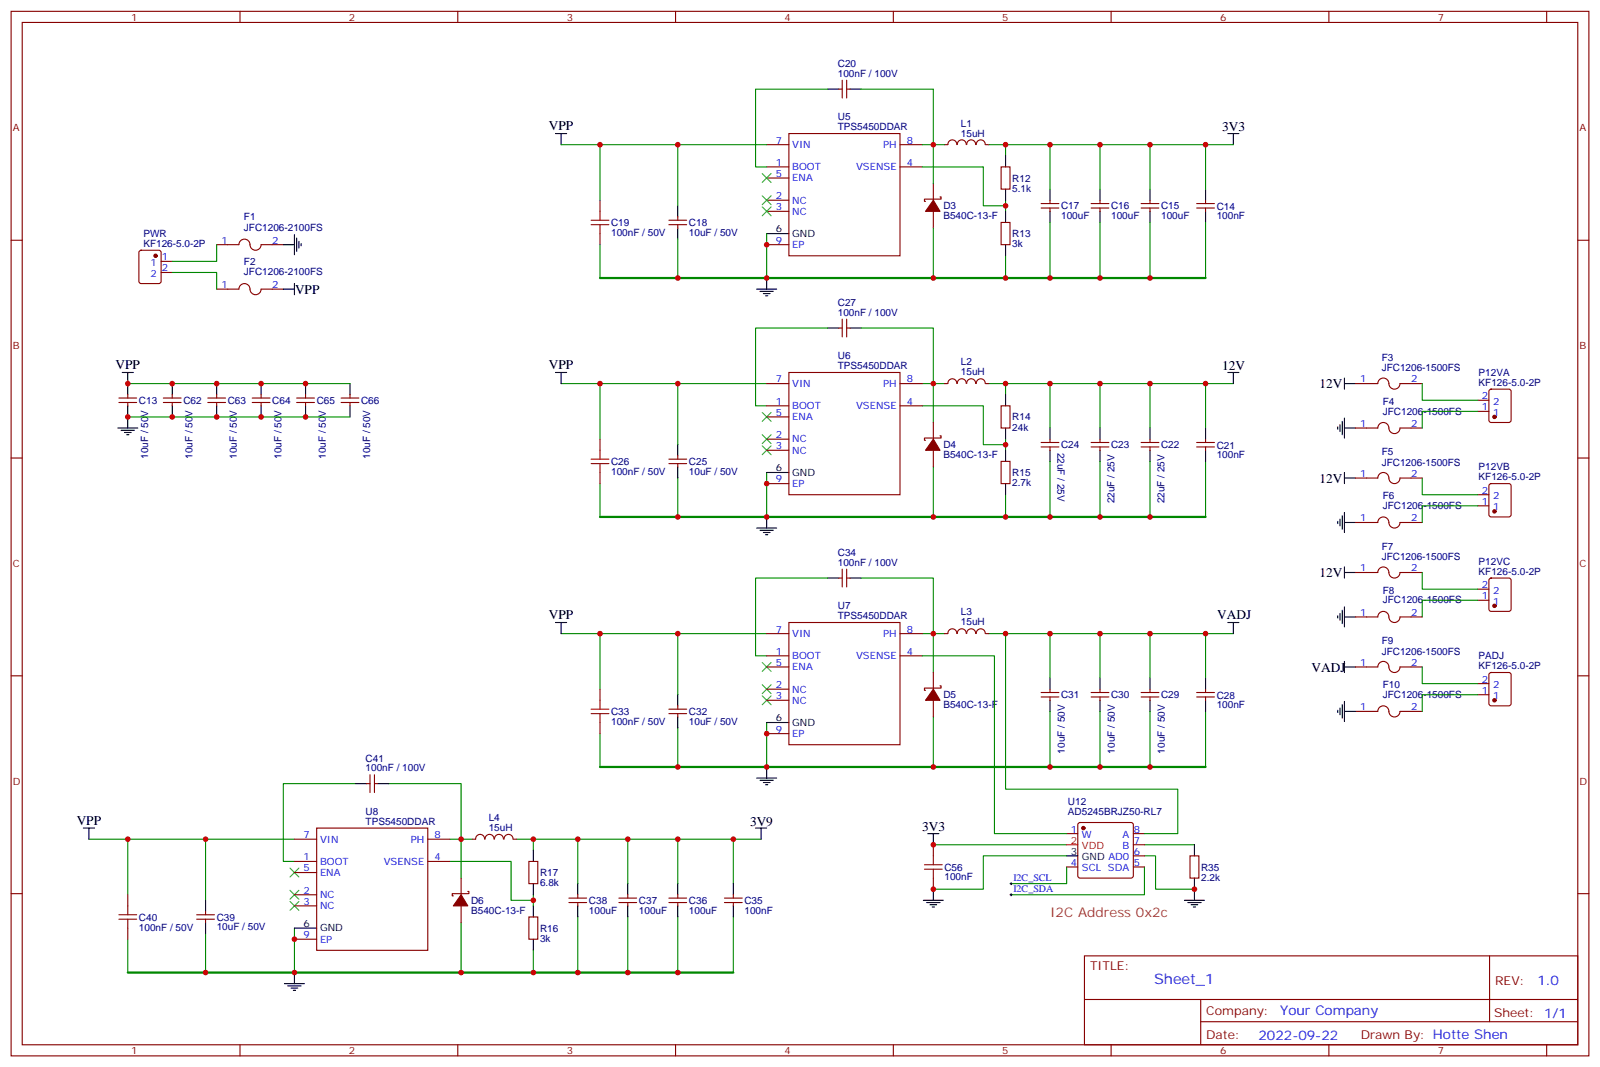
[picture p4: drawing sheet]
<svg xmlns="http://www.w3.org/2000/svg" width="508mm" height="339mm" viewBox="0 0 508 339" stroke-linecap="round" stroke-linejoin="round" font-family="sans-serif">
<g fill="none" stroke="#870000" stroke-width=".35">
<path d="M3.5 3.6h501v331.6h-501zM7.1 7.1h493.8v324.6h-493.8zM76.2 3.6v3.5M145.3 3.6v3.5M214.5 3.6v3.5M283.6 3.6v3.5M352.8 3.6v3.5M421.9 3.6v3.5M491.1 3.6v3.5M266.3 28.3h1.1M267.4 25.5v5.6M268.8 25.5v5.6"/>
<path d="M268.8 28.3h1.1M243.4 45.9h7.1M243.4 53h7.1M243.4 56.5h7.1M250.5 42.4h35.3v38.8h-35.3zM285.8 45.9h7M285.8 53h7M296.3 58.3v5.3M299.9 45.9h1M301 45.9a1.41 1.41 0 0 1 1.4-1.5 1.41 1.41 0 0 1 1.4 1.5M304 45.9a1.41 1.41 0 0 1 1.4-1.5 1.41 1.41 0 0 1 1.4 1.5M306.9 45.9a1.41 1.41 0 0 1 1.4-1.5 1.41 1.41 0 0 1 1.4 1.5"/>
<path d="M310 45.9a1.41 1.41 0 0 1 1.4-1.5 1.41 1.41 0 0 1 1.4 1.5M312.9 45.9h1.1M317.9 53h2.8v7h-2.8zM3.5 76.3h3.6M44.3 79.7l.5-.3h5.6l.7 .5 .1 9.4-.5 .7h-5.9l-.6-.4-.1-9.4zM68.8 77.7h7a1.82 1.82 0 0 1 2.1-1.8 1.82 1.82 0 0 1 1.5 2.3 1.76 1.76 0 0 0 2 1.2 1.76 1.76 0 0 0 1.5-1.7h7.1M190.5 63.6v3.5M190.5 74.2v3.5M212.4 69.9h5.6M212.4 71.3h5.6M215.2 68.9v1M215.2 71.3v1.1"/>
<path d="M243.4 63.6h7.1M243.4 67.1h7.1M243.4 77.7h7.1M296.3 67.1v5.3M298.4 62.5h.4v.7h-5.3v.7h.4M317.9 70.6h2.8v7.1h-2.8zM330.6 66h5.6M330.6 64.6h5.6M333.4 63.6v1M333.4 66v1.1M346.4 66h5.7M346.4 64.6h5.7"/>
<path d="M349.2 63.6v1M349.2 66v1.1M362.3 66h5.6M362.3 64.6h5.6M365.1 63.6v1M365.1 66v1.1M379.9 66h5.7M379.9 64.6h5.7M382.8 63.6v1M382.8 66v1.1M500.9 76.3h3.6M51.2 83h3.5"/>
<path d="M51.2 86.5h3.5M68.8 91.8h7a1.82 1.82 0 0 1 2.1-1.8 1.82 1.82 0 0 1 1.5 2.3 1.76 1.76 0 0 0 2 1.2 1.76 1.76 0 0 0 1.5-1.7h7.1M250.5 118.3h35.3v38.8h-35.3zM266.3 104.1h1.1M267.4 101.3v5.7M268.8 101.3v5.7M268.8 104.1h1.1M37.7 126.4h5.7M37.7 127.8h5.7M40.6 125.3v1.1M40.6 127.8v1M51.9 126.4h5.6"/>
<path d="M51.9 127.8h5.6M54.7 125.3v1.1M54.7 127.8v1M66 126.4h5.6M66 127.8h5.6M68.8 125.3v1.1M68.8 127.8v1M80.1 126.4h5.6M80.1 127.8h5.6M82.9 125.3v1.1M82.9 127.8v1M94.2 126.4h5.6"/>
<path d="M94.2 127.8h5.6M97 125.3v1.1M97 127.8v1M108.3 126.4h5.6M108.3 127.8h5.6M111.1 125.3v1.1M111.1 127.8v1M190.5 139.4v3.5M243.4 121.8h7.1M243.4 128.8h7.1M243.4 132.4h7.1M243.4 139.4h7.1"/>
<path d="M285.8 121.8h7M285.8 128.8h7M296.3 134.1v5.3M298.4 138.4h.4v.7h-5.3v.7h.4M299.9 121.8h1M301 121.8a1.41 1.41 0 0 1 1.4-1.5 1.41 1.41 0 0 1 1.4 1.5M304 121.8a1.41 1.41 0 0 1 1.4-1.6 1.41 1.41 0 0 1 1.4 1.6M306.9 121.8a1.41 1.41 0 0 1 1.4-1.6 1.41 1.41 0 0 1 1.4 1.6M310 121.8a1.41 1.41 0 0 1 1.4-1.5 1.41 1.41 0 0 1 1.4 1.5M312.9 121.8h1.1M317.9 128.8h2.8v7.1h-2.8zM333.4 139.4v1.1"/>
<path d="M349.2 139.4v1.1M365.1 139.4v1.1M382.8 139.4v1.1M430.4 121.8h7a1.82 1.82 0 0 1 2.1-1.8 1.82 1.82 0 0 1 1.5 2.2 1.76 1.76 0 0 0 2 1.3 1.76 1.76 0 0 0 1.5-1.7h7.1M430.4 135.9h7a1.82 1.82 0 0 1 2.1-1.8 1.82 1.82 0 0 1 1.5 2.3 1.76 1.76 0 0 0 2 1.2 1.76 1.76 0 0 0 1.5-1.7h7.1M469.2 130.6h3.5M469.2 127.1h3.5M473 123.7l.4-.2h5.7l.6 .5 .1 9.4-.5 .7h-5.9l-.6-.4-.1-9.5zM3.5 145.4h3.6M190.5 150v3.5M212.4 145.8h5.6M212.4 147.2h5.6"/>
<path d="M215.2 144.7v1.1M215.2 147.2v1M243.4 142.9h7.1M243.4 153.5h7.1M296.3 142.9v5.3M317.9 146.5h2.8v7h-2.8zM330.6 141.9h5.6M330.6 140.5h5.6M333.4 141.9v1M346.4 141.9h5.7M346.4 140.5h5.7M349.2 141.9v1"/>
<path d="M362.3 141.9h5.6M362.3 140.5h5.6M365.1 141.9v1M379.9 141.9h5.7M379.9 140.5h5.7M382.8 141.9v1M430.4 151.8h7a1.82 1.82 0 0 1 2.1-1.8 1.82 1.82 0 0 1 1.5 2.2 1.76 1.76 0 0 0 2 1.3 1.76 1.76 0 0 0 1.5-1.7h7.1M469.2 157.1h3.5M473 153.7l.4-.2h5.7l.6 .5 .1 9.4-.5 .7h-5.9l-.6-.4-.1-9.5zM500.9 145.4h3.6M430.4 165.9h7a1.82 1.82 0 0 1 2.1-1.8 1.82 1.82 0 0 1 1.5 2.2 1.76 1.76 0 0 0 2 1.3 1.76 1.76 0 0 0 1.5-1.7h7.1M469.2 160.6h3.5"/>
<path d="M250.5 197.6h35.3v38.8h-35.3zM266.3 183.5h1.1M267.4 180.7v5.6M268.8 180.7v5.6M268.8 183.5h1.1M430.4 181.8h7a1.82 1.82 0 0 1 2.1-1.8 1.82 1.82 0 0 1 1.5 2.2 1.76 1.76 0 0 0 2 1.3 1.76 1.76 0 0 0 1.5-1.7h7.1M430.4 195.9h7a1.82 1.82 0 0 1 2.1-1.8 1.82 1.82 0 0 1 1.5 2.2 1.76 1.76 0 0 0 2 1.3 1.76 1.76 0 0 0 1.5-1.7h7.1M469.2 190.6h3.5M469.2 187h3.5M473 183.7l.4-.2h5.7l.6 .4 .1 9.5-.5 .6-5.9 .1-.6-.5-.1-9.4zM3.5 214.6h3.6M190.5 218.8v3.5"/>
<path d="M243.4 201.2h7.1M243.4 208.2h7.1M243.4 211.7h7.1M243.4 218.8h7.1M285.8 201.2h7M285.8 208.2h7M296.3 213.5v5.3M298.4 217.7h.4v.7h-5.3v.7h.4M299.9 201.2h1M301 201.1a1.41 1.41 0 0 1 1.4-1.5 1.41 1.41 0 0 1 1.4 1.5M304 201.1a1.41 1.41 0 0 1 1.4-1.5 1.41 1.41 0 0 1 1.4 1.5M306.9 201.1a1.41 1.41 0 0 1 1.4-1.5 1.41 1.41 0 0 1 1.4 1.5"/>
<path d="M310 201.1a1.41 1.41 0 0 1 1.4-1.5 1.41 1.41 0 0 1 1.4 1.5M312.9 201.2h1.1M330.6 219.9h5.6M333.4 218.8v1.1M346.4 219.9h5.7M349.2 218.8v1.1M362.3 219.9h5.6M365.1 218.8v1.1M379.9 219.9h5.7M382.8 218.8v1.1M430.4 211.7h7a1.82 1.82 0 0 1 2.1-1.7 1.82 1.82 0 0 1 1.5 2.2 1.76 1.76 0 0 0 2 1.3 1.76 1.76 0 0 0 1.5-1.8h7.1M469.2 217h3.5"/>
<path d="M473 213.7l.4-.2h5.7l.6 .4 .1 9.5-.5 .6-5.9 .1-.6-.5-.1-9.4zM500.9 214.6h3.6M190.5 229.4v3.5M212.4 225.1h5.6M212.4 226.6h5.6M215.2 224.1v1M215.2 226.6v1M243.4 222.3h7.1M243.4 232.9h7.1M296.3 222.3v5.3M330.6 221.3h5.6M333.4 221.3v1"/>
<path d="M346.4 221.3h5.7M349.2 221.3v1M362.3 221.3h5.6M365.1 221.3v1M379.9 221.3h5.7M382.8 221.3v1M430.4 225.8h7a1.82 1.82 0 0 1 2.1-1.7 1.82 1.82 0 0 1 1.5 2.2 1.76 1.76 0 0 0 2 1.3 1.76 1.76 0 0 0 1.5-1.8h7.1M469.2 220.6h3.5M116.4 248.8h1.1M117.5 246v5.6M118.9 246v5.6M118.9 248.8h1"/>
<path d="M93.5 266.4h7M93.5 273.5h7M93.5 277h7M100.5 262.9h35.3v38.8h-35.3zM135.8 266.4h7.1M135.8 273.5h7.1M146.4 278.8v5.3M149.9 266.4h1.1M151 266.4a1.41 1.41 0 0 1 1.4-1.5 1.41 1.41 0 0 1 1.4 1.5M154 266.4a1.41 1.41 0 0 1 1.4-1.5 1.41 1.41 0 0 1 1.4 1.5M157 266.4a1.41 1.41 0 0 1 1.4-1.5 1.41 1.41 0 0 1 1.4 1.5M160.1 266.4a1.41 1.41 0 0 1 1.4-1.5 1.41 1.41 0 0 1 1.4 1.5"/>
<path d="M163 266.4h1M167.9 273.5h2.8v7h-2.8zM296.3 268.2v3.5M296.3 278.8v3.5M338.7 264.7h3.5M338.7 275.2h3.5M342.4 261.3l.5-.2h16.2l.5 .2 .2 .5v16.3l-.2 .5-.5 .2h-16.2l-.5-.3-.2-.4v-16.3zM359.8 264.7h3.6M359.8 275.2h3.6M359.8 271.7h3.6M359.8 268.2h3.6M377.8 271.7h2.8v7.1h-2.8z"/>
<path d="M3.5 283.7h3.6M40.6 284.1v3.5M40.6 294.6v3.6M62.4 290.4h5.7M62.4 291.8h5.7M65.3 289.3v1.1M65.3 291.8v1.1M93.5 284.1h7M93.5 287.6h7M93.5 298.2h7M146.4 287.6v5.3M148.5 283h.4v.7h-5.3v.7h.3"/>
<path d="M167.9 291.1h2.8v7.1h-2.8zM180.6 286.5h5.7M180.6 285.1h5.7M183.4 284.1v1M183.4 286.5v1.1M196.5 286.5h5.6M196.5 285.1h5.6M199.3 284.1v1M199.3 286.5v1.1M212.4 286.5h5.6M212.4 285.1h5.6M215.2 284.1v1"/>
<path d="M215.2 286.5v1.1M230 286.5h5.7M230 285.1h5.7M232.8 284.1v1M232.8 286.5v1.1M500.9 283.7h3.6M344.3 303.5h156.6v28.2h-156.6zM344.3 317.3h156.5M381.2 317.3v14.1M472.9 303.5v20.9M76.2 331.7v3.5M145.3 331.7v3.5"/>
<path d="M214.5 331.7v3.5M283.6 331.7v3.5M352.8 331.7v3.5M381.2 324.4h119.6M421.9 331.7v3.5M491.1 331.7v3.5"/>
</g>
<g fill="none" stroke="#000" stroke-width=".35">
<path d="M262.8 28.3h3.5M269.9 28.3h3.5M176.4 42.4h3.5M178.2 42.4v3.5M319.3 49.5v3.5M389.8 42.4h3.5M391.6 42.4v3.5M90 77.7h3.5M93.5 74.5v6.4M94.2 75.6v4.2M94.9 76.6v2.1M95.6 77.3v.7"/>
<path d="M215.2 65.3v3.6M215.2 72.4v3.5M243.4 74.2h7.1M319.3 60v3.6M319.3 67.1v3.5M319.3 77.7v3.5M333.4 60v3.6M333.4 67.1v3.5M349.2 60v3.6M349.2 67.1v3.5M365.1 60v3.6M365.1 67.1v3.5"/>
<path d="M382.8 60v3.6M382.8 67.1v3.5M90 91.8h3.5M93.5 90v3.6M240.2 91.8h6.4M241.3 92.5h4.2M242.4 93.2h2.1M243.1 93.9h.7M243.4 88.3v3.5M38.8 118.3h3.5M40.6 118.3v7M176.4 118.3h3.5"/>
<path d="M178.2 118.3v3.5M262.8 104.1h3.5M269.9 104.1h3.5M389.8 118.3h3.5M391.6 118.3v3.5M37.4 135.9h6.3M38.5 136.6h4.2M39.5 137.3h2.1M40.2 138h.7M40.6 128.8v7.1M54.7 121.8v3.5M54.7 128.8v3.6"/>
<path d="M68.8 121.8v3.5M68.8 128.8v3.6M82.9 121.8v3.5M82.9 128.8v3.6M97 121.8v3.5M97 128.8v3.6M111.1 121.8v3.5M111.1 128.8v3.6M319.3 125.3v3.5M319.3 135.9v3.5M333.4 135.9v3.5M349.2 135.9v3.5"/>
<path d="M365.1 135.9v3.5M382.8 135.9v3.5M424.7 135.5v.7M425.4 134.8v2.1M426.2 133.8v4.2M426.9 135.9h3.5M426.9 121.8h3.5M426.9 120v3.5M426.9 132.7v6.4M215.2 141.2v3.5M215.2 148.2v3.6M243.4 150h7.1"/>
<path d="M319.3 142.9v3.6M319.3 153.5v3.6M333.4 142.9v3.6M349.2 142.9v3.6M365.1 142.9v3.6M382.8 142.9v3.6M426.9 150v3.5M426.9 151.8h3.5M240.2 167.6h6.4M241.3 168.3h4.2M242.4 169.1h2.1M243.1 169.8h.7"/>
<path d="M243.4 164.1v3.5M424.7 165.5v.7M425.4 164.8v2.1M426.2 163.8v4.2M426.9 162.7v6.4M426.9 180v3.5M426.9 165.9h3.5M176.4 197.6h3.5M178.2 197.6v3.6M262.8 183.5h3.5M269.9 183.5h3.5M389.8 197.6h3.5"/>
<path d="M391.6 197.6v3.6M424.7 195.5v.7M425.4 194.8v2.1M426.2 193.7v4.3M426.9 192.7v6.3M426.9 195.9h3.5M426.9 181.8h3.5M333.4 215.3v3.5M349.2 215.3v3.5M365.1 215.3v3.5M382.8 215.3v3.5M426.9 210v3.5"/>
<path d="M426.9 211.7h3.5M215.2 220.6v3.5M215.2 227.6v3.5M243.4 229.4h7.1M333.4 222.3v3.5M349.2 222.3v3.5M365.1 222.3v3.5M382.8 222.3v3.5M424.7 225.5v.7M425.4 224.8v2.1M426.2 223.7v4.3M426.9 222.7v6.3"/>
<path d="M426.9 225.8h3.5M112.9 248.8h3.5M119.9 248.8h3.6M240.2 247h6.4M241.3 247.7h4.2M242.4 248.4h2.1M243.1 249.1h.7M243.4 243.5v3.5M26.5 262.9h3.5M28.2 262.9v3.5M169.3 269.9v3.6M239.9 262.9h3.5"/>
<path d="M241.7 262.9v3.5M294.6 264.7h3.5M296.3 264.7v3.5M338.7 271.7h3.5M379.2 268.2v3.5M379.2 278.8v7M65.3 285.8v3.5M65.3 292.9v3.5M93.5 294.6h7M169.3 280.5v3.6M169.3 287.6v3.5M169.3 298.2v3.5"/>
<path d="M183.4 280.5v3.6M183.4 287.6v3.5M199.3 280.5v3.6M199.3 287.6v3.5M215.2 280.5v3.6M215.2 287.6v3.5M232.8 280.5v3.6M232.8 287.6v3.5M293.2 285.8h6.3M294.2 286.5h4.2M295.3 287.2h2.1M296 287.9h.7"/>
<path d="M296.3 282.3v3.5M376.1 285.8h6.3M377.1 286.5h4.3M378.2 287.2h2.1M378.9 287.9h.7M90.3 312.3h6.4M91.4 313h4.2M92.4 313.7h2.1M93.1 314.4h.7M93.5 308.8v3.5"/>
</g>
<g fill="none" stroke="#3c3" stroke-width=".35">
<path d="M242 55.1l2.8 2.8M244.8 55.1l-2.8 2.8M242 62.2l2.8 2.8M242 65.7l2.8 2.8M244.8 62.2l-2.8 2.8M244.8 65.7l-2.8 2.8M242 131l2.8 2.8M242 138l2.8 2.8M244.8 131l-2.8 2.8M244.8 138l-2.8 2.8M242 141.5l2.8 2.9M244.8 141.5l-2.8 2.9"/>
<path d="M242 210.3l2.8 2.8M242 217.4l2.8 2.8M244.8 210.3l-2.8 2.8M244.8 217.4l-2.8 2.8M242 220.9l2.8 2.8M244.8 220.9l-2.8 2.8M92.1 275.6l2.8 2.8M94.9 275.6l-2.8 2.8M92.1 286.2l2.8 2.8M92.1 282.6l2.8 2.9M94.9 286.2l-2.8 2.8M94.9 282.6l-2.8 2.9"/>
</g>
<g fill="none" stroke="#008700" stroke-width=".35">
<path d="M262.8 28.3h-22.9v24.7h3.5M273.4 28.3h22.9v17.6h-3.5M178.2 45.9h65.2M190.5 45.9v17.7M215.2 45.9v19.4M292.8 53h19.4v12.3h7.1M299.9 45.9h-3.6v12.4M314 45.9h77.6M319.3 45.9v3.6M333.4 45.9v14.1M349.2 45.9v14.1M365.1 45.9v14.1"/>
<path d="M382.8 45.9v14.1M68.8 77.7v5.3h-14.1M190.5 77.7v10.6M215.2 75.9v12.4M243.4 74.2v14.1M296.3 72.4v15.9M319.3 63.6v3.5M333.4 70.6v17.7M349.2 70.6v17.7M365.1 70.6v17.7M382.8 70.6v17.7M54.7 86.5h14.1v5.3"/>
<path d="M319.3 81.2v7.1M262.8 104.1h-22.9v24.7h3.5M273.4 104.1h22.9v17.7h-3.5M40.6 121.8h70.5M40.6 132.4h70.5M178.2 121.8h65.2M190.5 121.8v17.6M215.2 121.8v19.4M292.8 128.8h19.4v12.4h7.1M299.9 121.8h-3.6v12.3M314 121.8h77.6M319.3 121.8v3.5"/>
<path d="M319.3 139.4v3.5M333.4 121.8v14.1M349.2 121.8v14.1M365.1 121.8v14.1M382.8 121.8v14.1M451.6 121.8v5.3h17.6M469.2 130.6h-17.6v5.3M190.5 153.5v10.6M215.2 151.8v12.3M243.4 150v14.1M296.3 148.2v15.9M319.3 157.1v7"/>
<path d="M333.4 146.5v17.6M349.2 146.5v17.6M365.1 146.5v17.6M382.8 146.5v17.6M451.6 151.8v5.3h17.6M469.2 160.6h-17.6v5.3M262.8 183.5h-22.9v24.7h3.5M273.4 183.5h22.9v17.7h-3.5M451.6 181.8v5.2h17.6M469.2 190.6h-17.6v5.3M178.2 201.2h65.2M190.5 201.2v17.6"/>
<path d="M215.2 201.2v19.4M292.8 208.2h22.9v56.5h23M299.9 201.2h-3.6v12.3M314 201.2h77.6M319.3 201.2v49.3h54.6v14.2h-10.5M333.4 201.2v14.1M349.2 201.2v14.1M365.1 201.2v14.1M382.8 201.2v14.1M451.6 211.7v5.3h17.6M190.5 232.9v10.6M215.2 231.1v12.4"/>
<path d="M243.4 229.4v14.1M296.3 227.6v15.9M333.4 225.8v17.7M349.2 225.8v17.7M365.1 225.8v17.7M382.8 225.8v17.7M469.2 220.6h-17.6v5.2M112.9 248.8h-22.9v24.7h3.5M123.5 248.8h22.9v17.6h-3.5M28.2 266.4h65.3M40.6 266.4v17.7M65.3 266.4v19.4"/>
<path d="M142.9 273.5h19.4v12.3h7M149.9 266.4h-3.5v12.4M164 266.4h77.7M169.3 266.4v3.5M183.4 266.4v14.1M199.3 266.4v14.1M215.2 266.4v14.1M232.8 266.4v14.1M296.3 268.2h42.4M338.7 271.7h-26.5v10.6h-15.9M338.7 275.2v5.3h-17.7M363.4 271.7h3.5v10.6h12.3"/>
<path d="M363.4 275.2v8.9h-42.4M363.4 268.2h15.8M40.6 298.2v10.6M65.3 296.4v12.4M93.5 294.6v14.2M146.4 292.9v15.9M169.3 284.1v3.5M183.4 291.1v17.7M199.3 291.1v17.7M215.2 291.1v17.7M232.8 291.1v17.7M169.3 301.7v7.1"/>
</g>
<g fill="none" stroke="#a10000" stroke-width=".35">
<path d="M187.7 71.3h5.6M187.7 69.9h5.6M190.5 67.1v2.8M190.5 71.3v2.9M187.7 147.2h5.6M187.7 145.8h5.6M190.5 142.9v2.9M190.5 147.2v2.8M187.7 226.6h5.6M187.7 225.1h5.6M190.5 222.3v2.8M190.5 226.6v2.8"/>
<path d="M293.5 275.9h5.7M293.5 274.5h5.7M296.3 271.7v2.8M296.3 275.9v2.9M37.7 291.8h5.7M37.7 290.4h5.7M40.6 287.6v2.8M40.6 291.8v2.8"/>
</g>
<path d="M190.5 88.3h192.3M190.5 164.1h192.3M190.5 243.5h192.3M40.6 308.8h192.2" fill="none" stroke="#008700" stroke-width=".71"/>
<g fill="#870000" stroke="#870000" stroke-width=".35">
<path d="M296.3 63.6l2.1 3.5h-4.5z"/>
<path d="M296.3 139.4l2.1 3.5h-4.5z"/>
<path d="M296.3 218.8l2.1 3.5h-4.5z"/>
<path d="M146.4 284.1l2.1 3.5h-4.6z"/>
<circle cx="344" cy="262.9" r=".53"/>
<circle cx="474.5" cy="132.4" r=".53"/>
<circle cx="474.5" cy="162.3" r=".53"/>
<circle cx="474.5" cy="192.3" r=".53"/>
<circle cx="49.4" cy="81.2" r=".53"/>
<circle cx="474.5" cy="222.3" r=".53"/>
</g>
<path d="M338.7 268.2h3.5" fill="none" stroke="#f00" stroke-width=".35"/>
<path d="M320.7 280.5h.7M320.7 284.1h.7M321 280.2v.7M321 283.7v.7" fill="none" stroke="#000" stroke-width=".32"/>
<g fill="#c00">
<circle cx="243.4" cy="77.7" r=".88"/>
<circle cx="296.3" cy="45.9" r=".88"/>
<circle cx="215.2" cy="45.9" r=".88"/>
<circle cx="190.5" cy="45.9" r=".88"/>
<circle cx="243.4" cy="88.3" r=".88"/>
<circle cx="215.2" cy="88.3" r=".88"/>
<circle cx="365.1" cy="88.3" r=".88"/>
<circle cx="349.3" cy="88.3" r=".88"/>
<circle cx="333.4" cy="88.3" r=".88"/>
<circle cx="319.3" cy="88.3" r=".88"/>
<circle cx="319.3" cy="65.3" r=".88"/>
<circle cx="319.3" cy="45.9" r=".88"/>
<circle cx="333.4" cy="45.9" r=".88"/>
<circle cx="349.3" cy="45.9" r=".88"/>
<circle cx="365.1" cy="45.9" r=".88"/>
<circle cx="382.8" cy="45.9" r=".88"/>
<circle cx="296.3" cy="88.3" r=".88"/>
<circle cx="296.3" cy="164.1" r=".88"/>
<circle cx="382.8" cy="121.8" r=".88"/>
<circle cx="365.1" cy="121.8" r=".88"/>
<circle cx="349.3" cy="121.8" r=".88"/>
<circle cx="333.4" cy="121.8" r=".88"/>
<circle cx="319.3" cy="121.8" r=".88"/>
<circle cx="319.3" cy="141.2" r=".88"/>
<circle cx="319.3" cy="164.1" r=".88"/>
<circle cx="333.4" cy="164.1" r=".88"/>
<circle cx="349.3" cy="164.1" r=".88"/>
<circle cx="365.1" cy="164.1" r=".88"/>
<circle cx="215.2" cy="164.1" r=".88"/>
<circle cx="243.4" cy="164.1" r=".88"/>
<circle cx="190.5" cy="121.8" r=".88"/>
<circle cx="215.2" cy="121.8" r=".88"/>
<circle cx="296.3" cy="121.8" r=".88"/>
<circle cx="243.4" cy="153.5" r=".88"/>
<circle cx="296.3" cy="243.5" r=".88"/>
<circle cx="382.8" cy="201.2" r=".88"/>
<circle cx="365.1" cy="201.2" r=".88"/>
<circle cx="349.3" cy="201.2" r=".88"/>
<circle cx="333.4" cy="201.2" r=".88"/>
<circle cx="333.4" cy="243.5" r=".88"/>
<circle cx="349.3" cy="243.5" r=".88"/>
<circle cx="365.1" cy="243.5" r=".88"/>
<circle cx="215.2" cy="243.5" r=".88"/>
<circle cx="243.4" cy="243.5" r=".88"/>
<circle cx="190.5" cy="201.2" r=".88"/>
<circle cx="215.2" cy="201.2" r=".88"/>
<circle cx="296.3" cy="201.2" r=".88"/>
<circle cx="243.4" cy="232.9" r=".88"/>
<circle cx="379.2" cy="282.3" r=".88"/>
<circle cx="296.3" cy="282.3" r=".88"/>
<circle cx="296.3" cy="268.2" r=".88"/>
<circle cx="319.3" cy="201.2" r=".88"/>
<circle cx="146.4" cy="308.8" r=".88"/>
<circle cx="232.8" cy="266.4" r=".88"/>
<circle cx="215.2" cy="266.4" r=".88"/>
<circle cx="199.3" cy="266.4" r=".88"/>
<circle cx="183.4" cy="266.4" r=".88"/>
<circle cx="169.3" cy="266.4" r=".88"/>
<circle cx="169.3" cy="285.8" r=".88"/>
<circle cx="169.3" cy="308.8" r=".88"/>
<circle cx="183.4" cy="308.8" r=".88"/>
<circle cx="199.3" cy="308.8" r=".88"/>
<circle cx="215.2" cy="308.8" r=".88"/>
<circle cx="65.3" cy="308.8" r=".88"/>
<circle cx="93.5" cy="308.8" r=".88"/>
<circle cx="40.6" cy="266.4" r=".88"/>
<circle cx="65.3" cy="266.4" r=".88"/>
<circle cx="146.4" cy="266.4" r=".88"/>
<circle cx="93.5" cy="298.2" r=".88"/>
<circle cx="40.6" cy="121.8" r=".88"/>
<circle cx="54.7" cy="121.8" r=".88"/>
<circle cx="68.8" cy="121.8" r=".88"/>
<circle cx="82.9" cy="121.8" r=".88"/>
<circle cx="97" cy="121.8" r=".88"/>
<circle cx="40.6" cy="132.4" r=".88"/>
<circle cx="54.7" cy="132.4" r=".88"/>
<circle cx="68.8" cy="132.4" r=".88"/>
<circle cx="82.9" cy="132.4" r=".88"/>
<circle cx="97" cy="132.4" r=".88"/>
</g>
<text font-size="4.6" fill="#00f" x="366.4" y="312.5">Sheet_1</text>
<g font-size="4.2">
<text x="174.3" y="41.3">VPP</text>
<text x="388.1" y="41.7">3V3</text>
<text x="93.7" y="93.2">VPP</text>
<text x="36.7" y="117.2">VPP</text>
<text x="174.3" y="117.1">VPP</text>
<text x="388.1" y="117.5">12V</text>
<text x="418.9" y="123.2">12V</text>
<text x="418.9" y="153.2">12V</text>
<text x="418.9" y="183.2">12V</text>
<text x="174.3" y="196.5">VPP</text>
<text x="386.4" y="196.5">VADJ</text>
<text x="416.4" y="213.2">VADJ</text>
<text x="24.3" y="261.8">VPP</text>
<text x="238.1" y="262.2">3V9</text>
<text x="292.8" y="263.9">3V3</text>
</g>
<text font-size="4.2" fill="#960" x="333.4" y="291.1">I2C Address 0x2c</text>
<g font-size="4.2" fill="#00f">
<text x="488.1" y="312.7">1.0</text>
<text x="406.5" y="322.3">Your Company</text>
<text x="399.6" y="330.1">2022-09-22</text>
</g>
<g font-size="3.9" fill="#800">
<text x="346.1" y="308">TITLE:</text>
<text x="474.7" y="312.7">REV:</text>
<text x="383" y="322.2">Company:</text>
<text x="474.4" y="322.9">Sheet: 1/1</text>
<text x="383" y="329.9">Date:</text>
<text x="432" y="330">Drawn By: Hotte Shen</text>
</g>
<g font-size="3.2" fill="#800">
<text x="41.6" y="6.6">1</text>
<text x="110.8" y="6.6">2</text>
<text x="179.9" y="6.6">3</text>
<text x="249.1" y="6.6">4</text>
<text x="318.2" y="6.6">5</text>
<text x="387.3" y="6.6">6</text>
<text x="456.5" y="6.6">7</text>
<text x="4.1" y="41.7">A</text>
<text x="501.5" y="41.7">A</text>
<text x="4.1" y="110.8">B</text>
<text x="501.5" y="110.8">B</text>
<text x="4.1" y="180">C</text>
<text x="501.5" y="180">C</text>
<text x="4.1" y="249.1">D</text>
<text x="501.5" y="249.1">D</text>
<text x="41.6" y="334.7">1</text>
<text x="110.8" y="334.7">2</text>
<text x="179.9" y="334.7">3</text>
<text x="249.1" y="334.7">4</text>
<text x="318.2" y="334.7">5</text>
<text x="387.3" y="334.7">6</text>
<text x="456.5" y="334.7">7</text>
</g>
<g font-size="3.2" fill="#000080">
<text x="266" y="21.3">C20</text>
<text x="266" y="24.4">100nF / 100V</text>
<text x="266" y="41.3">TPS5450DDAR</text>
<text x="266" y="38.2">U5</text>
<text x="305.1" y="40.2">L1</text>
<text x="305.1" y="43.3">15uH</text>
<text x="321.4" y="57.7">R12</text>
<text x="321.4" y="60.8">5.1k</text>
<text x="77.5" y="70">F1</text>
<text x="194" y="71.8">C19</text>
<text x="218.7" y="71.8">C18</text>
<text x="299.5" y="69.6">B540C-13-F</text>
<text x="299.5" y="66.5">D3</text>
<text x="336.9" y="69.6">100uF</text>
<text x="336.9" y="66.5">C17</text>
<text x="352.8" y="69.6">100uF</text>
<text x="352.8" y="66.5">C16</text>
<text x="368.7" y="69.6">100uF</text>
<text x="368.7" y="66.5">C15</text>
<text x="386.3" y="69.6">100nF</text>
<text x="386.3" y="66.5">C14</text>
<text x="45.5" y="75.2">PWR</text>
<text x="77.5" y="73.3">JFC1206-2100FS</text>
<text x="194" y="74.9">100nF / 50V</text>
<text x="218.7" y="74.9">10uF / 50V</text>
<text x="321.4" y="75.3">R13</text>
<text x="45.5" y="78.4">KF126-5.0-2P</text>
<text x="321.4" y="78.5">3k</text>
<text x="77.5" y="87.4">JFC1206-2100FS</text>
<text x="77.5" y="84.1">F2</text>
<text x="266" y="100.3">100nF / 100V</text>
<text x="266" y="97.1">C27</text>
<text x="266" y="117.2">TPS5450DDAR</text>
<text x="266" y="114">U6</text>
<text x="305.1" y="119.2">15uH</text>
<text x="305.1" y="116">L2</text>
<text x="438.7" y="117.8">JFC1206-1500FS</text>
<text x="438.7" y="114.5">F3</text>
<text x="469.5" y="119.4">P12VA</text>
<text x="469.5" y="122.5">KF126-5.0-2P</text>
<text x="44.1" y="128.2">C13</text>
<text x="58.2" y="128.2">C62</text>
<text x="72.3" y="128.2">C63</text>
<text x="86.4" y="128.2">C64</text>
<text x="100.5" y="128.2">C65</text>
<text x="114.7" y="128.2">C66</text>
<text x="439.1" y="131.6">JFC1206-1500FS</text>
<text x="439.1" y="128.5">F4</text>
<text x="321.4" y="136.7">24k</text>
<text x="321.4" y="133.5">R14</text>
<text x="299.5" y="142.3">D4</text>
<text x="335.8" y="143.7" transform="rotate(90 335.8 143.7)">22uF / 25V</text>
<text x="336.9" y="142.3">C24</text>
<text x="352.8" y="142.3">C23</text>
<text x="368.7" y="142.3">C22</text>
<text x="386.3" y="142.4">C21</text>
<text x="47" y="145.7" transform="rotate(-90 47 145.7)">10uF / 50V</text>
<text x="61.1" y="145.7" transform="rotate(-90 61.1 145.7)">10uF / 50V</text>
<text x="75.2" y="145.7" transform="rotate(-90 75.2 145.7)">10uF / 50V</text>
<text x="89.3" y="145.7" transform="rotate(-90 89.3 145.7)">10uF / 50V</text>
<text x="103.4" y="145.7" transform="rotate(-90 103.4 145.7)">10uF / 50V</text>
<text x="117.5" y="145.7" transform="rotate(-90 117.5 145.7)">10uF / 50V</text>
<text x="194" y="147.7">C26</text>
<text x="218.7" y="147.6">C25</text>
<text x="299.5" y="145.5">B540C-13-F</text>
<text x="386.3" y="145.5">100nF</text>
<text x="438.7" y="147.8">JFC1206-1500FS</text>
<text x="438.7" y="144.5">F5</text>
<text x="469.5" y="149.4">P12VB</text>
<text x="194" y="150.8">100nF / 50V</text>
<text x="218.7" y="150.8">10uF / 50V</text>
<text x="321.4" y="154.3">2.7k</text>
<text x="321.4" y="151.1">R15</text>
<text x="469.5" y="152.5">KF126-5.0-2P</text>
<text x="353.9" y="159.8" transform="rotate(-90 353.9 159.8)">22uF / 25V</text>
<text x="369.8" y="159.8" transform="rotate(-90 369.8 159.8)">22uF / 25V</text>
<text x="439.1" y="161.6">JFC1206-1500FS</text>
<text x="439.1" y="158.5">F6</text>
<text x="266" y="179.6">100nF / 100V</text>
<text x="266" y="176.5">C34</text>
<text x="438.7" y="177.8">JFC1206-1500FS</text>
<text x="438.7" y="174.5">F7</text>
<text x="469.5" y="179.3">P12VC</text>
<text x="469.5" y="182.5">KF126-5.0-2P</text>
<text x="439.1" y="191.6">JFC1206-1500FS</text>
<text x="439.1" y="188.5">F8</text>
<text x="266" y="196.6">TPS5450DDAR</text>
<text x="266" y="193.4">U7</text>
<text x="305.1" y="195.4">L3</text>
<text x="305.1" y="198.6">15uH</text>
<text x="438.7" y="207.8">JFC1206-1500FS</text>
<text x="438.7" y="204.5">F9</text>
<text x="469.5" y="209.3">PADJ</text>
<text x="469.5" y="212.4">KF126-5.0-2P</text>
<text x="299.5" y="221.7">D5</text>
<text x="336.9" y="221.7">C31</text>
<text x="352.8" y="221.7">C30</text>
<text x="368.7" y="221.7">C29</text>
<text x="386.3" y="221.8">C28</text>
<text x="439.1" y="221.6">JFC1206-1500FS</text>
<text x="439.1" y="218.4">F10</text>
<text x="194" y="227.1">C33</text>
<text x="218.7" y="227">C32</text>
<text x="299.5" y="224.9">B540C-13-F</text>
<text x="386.3" y="224.9">100nF</text>
<text x="194" y="230.2">100nF / 50V</text>
<text x="218.7" y="230.1">10uF / 50V</text>
<text x="338" y="239.2" transform="rotate(-90 338 239.2)">10uF / 50V</text>
<text x="353.9" y="239.2" transform="rotate(-90 353.9 239.2)">10uF / 50V</text>
<text x="369.8" y="239.2" transform="rotate(-90 369.8 239.2)">10uF / 50V</text>
<text x="116.1" y="244.9">100nF / 100V</text>
<text x="116.1" y="241.8">C41</text>
<text x="339.1" y="255.6">U12</text>
<text x="116.1" y="261.8">TPS5450DDAR</text>
<text x="116.1" y="258.7">U8</text>
<text x="155.2" y="263.8">15uH</text>
<text x="155.2" y="260.6">L4</text>
<text x="339.1" y="258.7">AD5245BRJZ50-RL7</text>
<text x="171.4" y="281.3">6.8k</text>
<text x="171.4" y="278.1">R17</text>
<text x="299.9" y="279.5">100nF</text>
<text x="299.9" y="276.4">C56</text>
<text x="381.4" y="279.5">2.2k</text>
<text x="381.4" y="276.4">R35</text>
<text x="149.6" y="287">D6</text>
<text x="187" y="286.9">C38</text>
<text x="202.8" y="286.9">C37</text>
<text x="218.7" y="286.9">C36</text>
<text x="236.4" y="287">C35</text>
<text x="44.1" y="292.3">C40</text>
<text x="68.8" y="292.3">C39</text>
<text x="149.6" y="290.1">B540C-13-F</text>
<text x="187" y="290.1">100uF</text>
<text x="202.8" y="290.1">100uF</text>
<text x="218.7" y="290.1">100uF</text>
<text x="236.4" y="290.1">100nF</text>
<text x="44.1" y="295.4">100nF / 50V</text>
<text x="68.8" y="295.4">10uF / 50V</text>
<text x="171.4" y="299">3k</text>
<text x="171.4" y="295.8">R16</text>
</g>
<g font-size="3.2" fill="#00f">
<text x="246.3" y="45.6">7</text>
<text x="251.5" y="47">VIN</text>
<text x="280.4" y="47">PH</text>
<text x="287.9" y="45.6">8</text>
<text x="246.3" y="52.6">1</text>
<text x="287.9" y="52.6">4</text>
<text x="246.3" y="56.2">5</text>
<text x="251.5" y="54">BOOT</text>
<text x="251.5" y="57.6">ENA</text>
<text x="271.8" y="54">VSENSE</text>
<text x="246.3" y="63.2">2</text>
<text x="251.5" y="64.6">NC</text>
<text x="246.3" y="66.7">3</text>
<text x="251.5" y="68.2">NC</text>
<text x="70.3" y="77.3">1</text>
<text x="86.4" y="77.3">2</text>
<text x="246.3" y="77.3">9</text>
<text x="51.3" y="82.6">1</text>
<text x="251.5" y="78.7">EP</text>
<text x="47.8" y="84.4">1</text>
<text x="47.8" y="87.9">2</text>
<text x="51.3" y="86.1">2</text>
<text x="70.3" y="91.4">1</text>
<text x="86.4" y="91.4">2</text>
<text x="246.3" y="121.4">7</text>
<text x="251.5" y="122.8">VIN</text>
<text x="280.4" y="122.8">PH</text>
<text x="287.9" y="121.4">8</text>
<text x="431.9" y="121.4">1</text>
<text x="448" y="121.4">2</text>
<text x="246.3" y="128.5">1</text>
<text x="251.5" y="129.9">BOOT</text>
<text x="271.8" y="129.9">VSENSE</text>
<text x="287.9" y="128.5">4</text>
<text x="470.5" y="130.2">1</text>
<text x="470.5" y="126.7">2</text>
<text x="474" y="128.5">2</text>
<text x="246.3" y="132">5</text>
<text x="251.5" y="133.4">ENA</text>
<text x="431.9" y="135.5">1</text>
<text x="448" y="135.5">2</text>
<text x="474" y="132">1</text>
<text x="246.3" y="139.1">2</text>
<text x="246.3" y="142.6">3</text>
<text x="251.5" y="140.5">NC</text>
<text x="251.5" y="144">NC</text>
<text x="246.3" y="153.2">9</text>
<text x="251.5" y="154.6">EP</text>
<text x="431.9" y="151.4">1</text>
<text x="448" y="151.4">2</text>
<text x="470.5" y="160.2">1</text>
<text x="470.5" y="156.7">2</text>
<text x="474" y="162">1</text>
<text x="474" y="158.5">2</text>
<text x="431.9" y="165.5">1</text>
<text x="448" y="165.5">2</text>
<text x="431.9" y="181.4">1</text>
<text x="448" y="181.4">2</text>
<text x="470.5" y="190.2">1</text>
<text x="470.5" y="186.7">2</text>
<text x="474" y="192">1</text>
<text x="474" y="188.5">2</text>
<text x="431.9" y="195.5">1</text>
<text x="448" y="195.5">2</text>
<text x="246.3" y="200.8">7</text>
<text x="251.5" y="202.2">VIN</text>
<text x="280.4" y="202.2">PH</text>
<text x="287.9" y="200.8">8</text>
<text x="246.3" y="207.9">1</text>
<text x="251.5" y="209.3">BOOT</text>
<text x="271.8" y="209.3">VSENSE</text>
<text x="287.9" y="207.9">4</text>
<text x="246.3" y="211.4">5</text>
<text x="251.5" y="212.8">ENA</text>
<text x="431.9" y="211.4">1</text>
<text x="448" y="211.4">2</text>
<text x="246.3" y="218.4">2</text>
<text x="246.3" y="222">3</text>
<text x="251.5" y="219.9">NC</text>
<text x="470.5" y="220.2">1</text>
<text x="470.5" y="216.7">2</text>
<text x="474" y="222">1</text>
<text x="474" y="218.4">2</text>
<text x="251.5" y="223.4">NC</text>
<text x="431.9" y="225.5">1</text>
<text x="448" y="225.5">2</text>
<text x="246.3" y="232.6">9</text>
<text x="251.5" y="234">EP</text>
<text x="96.4" y="266.1">7</text>
<text x="101.6" y="267.5">VIN</text>
<text x="130.5" y="267.5">PH</text>
<text x="137.9" y="266.1">8</text>
<text x="340" y="264.3">1</text>
<text x="343.5" y="266.1">W</text>
<text x="356.4" y="269.6">B</text>
<text x="356.4" y="266.1">A</text>
<text x="360" y="267.8">7</text>
<text x="360" y="264.3">8</text>
<text x="96.4" y="273.1">1</text>
<text x="101.6" y="274.5">BOOT</text>
<text x="121.9" y="274.5">VSENSE</text>
<text x="137.9" y="273.1">4</text>
<text x="340" y="274.9">4</text>
<text x="360" y="274.9">5</text>
<text x="360" y="271.4">6</text>
<text x="96.4" y="276.6">5</text>
<text x="101.6" y="278.1">ENA</text>
<text x="321.7" y="279.6">I2C_SCL</text>
<text x="343.5" y="276.6">SCL SDA</text>
<text x="96.4" y="283.7">2</text>
<text x="96.4" y="287.2">3</text>
<text x="101.6" y="285.1">NC</text>
<text x="321.7" y="283.2">I2C_SDA</text>
<text x="101.6" y="288.6">NC</text>
<text x="96.4" y="297.8">9</text>
<text x="101.6" y="299.2">EP</text>
</g>
<g font-size="3.2">
<text x="246.3" y="73.8">6</text>
<text x="251.5" y="75.2">GND</text>
<text x="246.3" y="149.6">6</text>
<text x="251.5" y="151.1">GND</text>
<text x="246.3" y="229">6</text>
<text x="251.5" y="230.4">GND</text>
<text x="340" y="271.4">3</text>
<text x="343.5" y="273.1">GND AD0</text>
<text x="96.4" y="294.3">6</text>
<text x="101.6" y="295.7">GND</text>
</g>
<g font-size="3.2" fill="#f00">
<text x="340" y="267.8">2</text>
<text x="343.5" y="269.6">VDD</text>
</g>
</svg>
